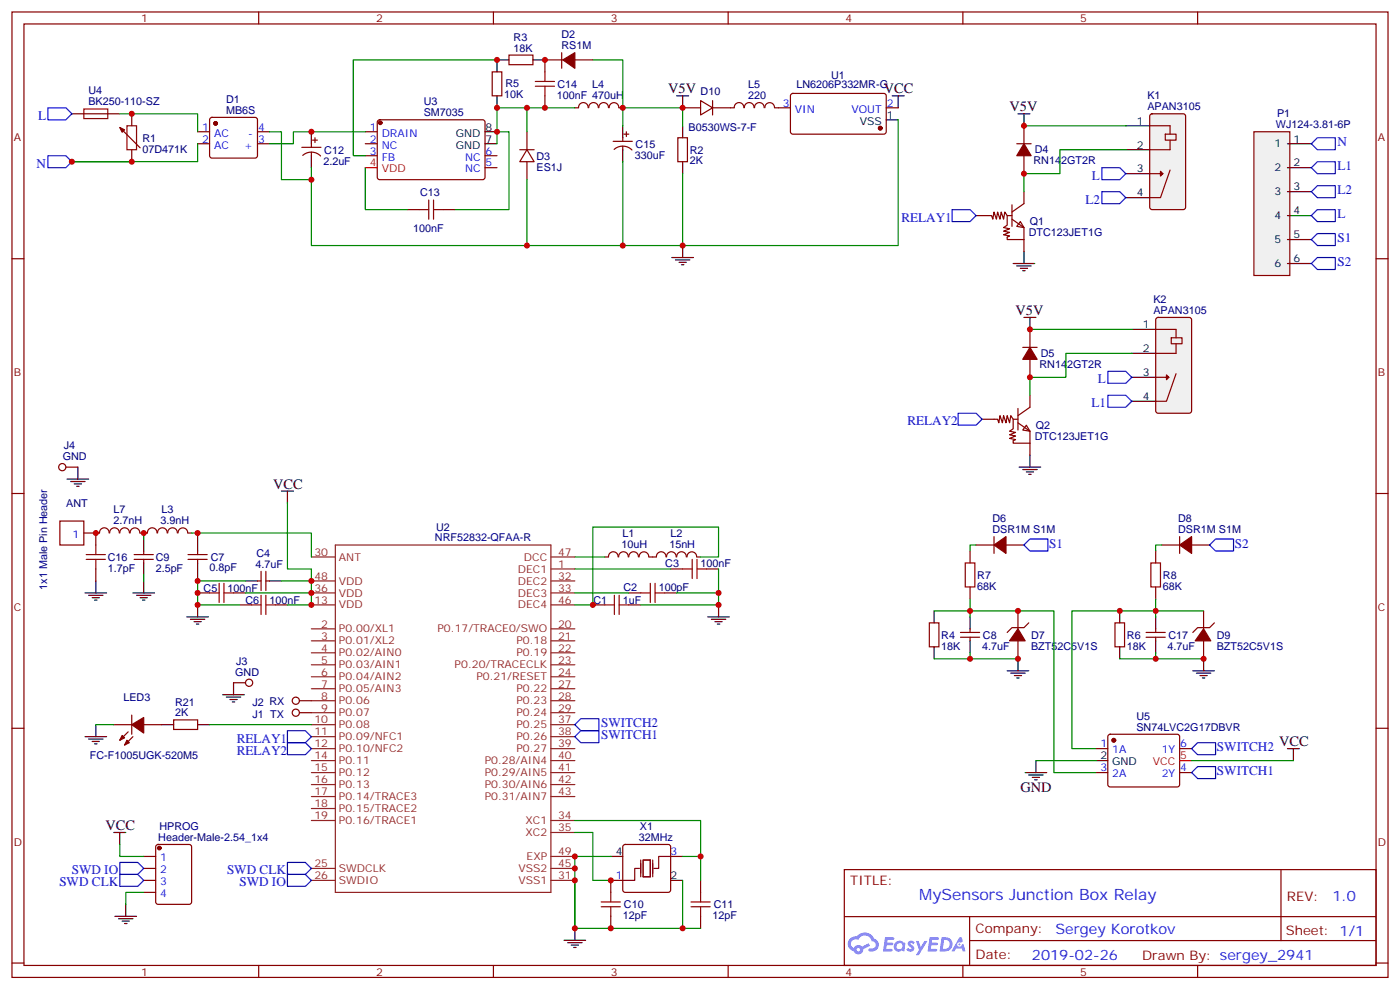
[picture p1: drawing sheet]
<svg xmlns="http://www.w3.org/2000/svg" width="412mm" height="292mm" viewBox="0 0 412 292" stroke-linecap="round" stroke-linejoin="round" font-family="sans-serif">
<g fill="none" stroke="#870000" stroke-width=".35">
<path d="M3.5 3.5h405.4v284.4h-405.4zM7.1 7.1h398.2v277.2h-398.2zM76.2 3.5v3.6M145.3 3.5v3.6M214.5 3.5v3.6M283.6 3.5v3.6M352.8 3.5v3.6M3.5 76.2h3.6M405.3 76.2h3.6M3.5 145.3h3.6M405.3 145.3h3.6M3.5 214.5h3.6"/>
<path d="M405.3 214.5h3.6M248.7 256.1h156.6v28.2h-156.6zM377.3 256.1v20.9M248.7 270h156.5M285.6 277h119.6M285.6 270v14.1M3.5 283.6h3.6M76.2 284.3v3.6M145.3 284.3v3.6M214.5 284.3v3.6M283.6 284.3v3.6M352.8 284.3v3.6"/>
<path d="M405.3 283.6h3.6"/>
</g>
<g fill="#5487ff">
<path d="M267.7 277.3a1.22 1.22 0 0 1 1.7 .3l-.4 .5a.47 .47 0 0 0-.3-.4 .47 .47 0 0 0-.5 .2l.1 .3a1.14 1.14 0 0 1 .8 1.7 1.14 1.14 0 0 1-1.9 0l-.2-.2 .5-.5 .7 .4a.29 .29 0 0 0 .3-.3 .29 .29 0 0 0-.2-.3 1.04 1.04 0 0 1-.6-1.7z"/>
<path d="M260.7 276h2.4l.3 .2-.2 .5-1.8 .1-.1 .8h1.5l.3 .4-.3 .4h-1.6l-.2 1.1h1.7l.2 .3-.2 .3-2.6 .1z"/>
<path d="M273.8 276h2.4l.3 .2-.1 .5-1.8 .1-.2 .8h1.6l.3 .4-.4 .4h-1.6l-.1 1.1h1.7l.2 .3-.2 .3-2.6 .1z"/>
<path d="M282.6 276.1h.7l.3 1.2-.6 .3a.69 .69 0 0 0-1 .3 .69 .69 0 0 0 .4 1 .69 .69 0 0 0 .9-.7l.5-.2 .6 2.2h-.8l-.2-.9h-1.8l-.5 .9h-.8z"/>
<path d="M269.8 277.1h.8l.6 1.8 1.1-1.8h.9l-2.6 4.2h-.8l.9-1.5z"/>
<path d="M277.4 276.1l-.6 4.1h1.3a2.11 2.11 0 0 0 2.5-2.1 2.11 2.11 0 0 0-2.5-2zM278.1 276.8a1.39 1.39 0 0 1 1.7 1.4 1.39 1.39 0 0 1-1.8 1.3h-.3z"/>
<path d="M263.7 277.7a1.54 1.54 0 0 0-.1 2.1 1.54 1.54 0 0 0 2.2 .2l.6 .2 .3-2.3-.2-.2-.4-.1a1.49 1.49 0 0 0-2.4 .1zM264 278.7a.94 .94 0 0 1 1.8 0 .94 .94 0 0 1-1.8 0z"/>
<path d="M250.4 276.4a2.18 2.18 0 0 0 1.1 3.7 1.44 1.44 0 0 0 1.6 1 1.44 1.44 0 0 0 1.2-1.5l2-1-.5-.8-1.9 1a1.47 1.47 0 0 0-2.4 .4 1.39 1.39 0 0 1-.7-1.9 1.39 1.39 0 0 1 2-.5 2.12 2.12 0 0 1 2.2-1.3 2.12 2.12 0 0 1 1.9 1.7 1.14 1.14 0 0 1 1.1 1.4 1.14 1.14 0 0 1-1.7 .8 .43 .43 0 0 0-.5 .3 .43 .43 0 0 0 .4 .5 1.98 1.98 0 0 0 2.5-1.2 1.98 1.98 0 0 0-1.2-2.5 3.1 3.1 0 0 0-5.3-.7l-.9 .1zM252.3 279.7a.55 .55 0 0 1 1.1 0 .55 .55 0 0 1-1.1 0z"/>
<circle cx="282.6" cy="278.1" r=".26"/>
</g>
<path d="M338.9 33.7l.5-.2h9.1l.7 .4v27.1l-.4 .7h-9.4l-.7-.4v-27.1z" fill="#f0f0f0" stroke="#870000" stroke-width=".35"/>
<g fill="none" stroke="#870000" stroke-width=".35">
<path d="M338.7 37h6v2.5M343.3 39.5h3.1v1.8h-3.1zM338.7 51.2h3.8l-.7-.8v1.5l.7-.7M344.7 50.1l-2.9 8.1h-3.1M344.7 41.3v2.8h-6M42.3 157h1.1M43.4 157a1.41 1.41 0 0 1 1.4-1.6 1.41 1.41 0 0 1 1.4 1.6M46.4 157a1.41 1.41 0 0 1 1.4-1.6 1.41 1.41 0 0 1 1.4 1.6M49.4 157a1.41 1.41 0 0 1 1.4-1.6 1.41 1.41 0 0 1 1.4 1.6M52.5 157a1.41 1.41 0 0 1 1.4-1.5 1.41 1.41 0 0 1 1.4 1.5M55.4 157h1M55.4 163.3h5.6"/>
<path d="M55.4 164.7h5.6M58.2 162.3v1M58.2 164.7v1.1M58.2 174.6h3.5M68.8 174.6h3.5M70.6 178.2h3.5M81.1 178.2h3.6M174.6 178.2h3.6M178.2 164h1M179.3 164a1.41 1.41 0 0 1 1.4-1.5 1.41 1.41 0 0 1 1.4 1.5M182.2 164a1.41 1.41 0 0 1 1.4-1.5 1.41 1.41 0 0 1 1.5 1.5M185.2 174.6h3.5"/>
<path d="M185.2 178.2h3.5M185.2 164a1.41 1.41 0 0 1 1.4-1.5 1.41 1.41 0 0 1 1.4 1.5M188.3 164a1.41 1.41 0 0 1 1.4-1.5 1.41 1.41 0 0 1 1.4 1.5M191.2 164h2.1M193.4 164a1.41 1.41 0 0 1 1.4-1.5 1.41 1.41 0 0 1 1.4 1.5M195.8 174.6h3.5M196.4 164a1.41 1.41 0 0 1 1.4-1.5 1.41 1.41 0 0 1 1.4 1.5M197.6 167.6h3.5M199.3 164a1.41 1.41 0 0 1 1.4-1.5 1.41 1.41 0 0 1 1.5 1.5M202.4 164a1.41 1.41 0 0 1 1.4-1.5 1.41 1.41 0 0 1 1.4 1.5M205.3 164h1.1M208.1 167.6h3.6"/>
<path d="M42.3 259.3h3.6M42.3 252.2h3.6M42.3 255.8h3.6M46.1 248.9l.5-.2h9.1l.7 .4v16.5l-.4 .7h-9.4l-.7-.4v-16.5zM183.4 259.3h-3.5v3.5M183.7 248.9l.4-.2h12.7l.5 .2 .3 .5v12.7l-.3 .5-.5 .2h-12.7l-.4-.2-.3-.5v-12.7zM197.6 252.2h3.5M206.4 259.3v3.5M42.3 262.8h3.6M179.9 269.9v3.5M206.4 269.9v3.5"/>
</g>
<path d="M331.6 37h7.1M331.6 44.1h7.1M331.6 51.2h7.1M331.6 58.2h7.1M58.2 157v5.3M58.2 165.8v5.3M179.9 252.2h3.5M197.6 259.3h3.5" fill="none" stroke="#000" stroke-width=".35"/>
<g fill="none" stroke="#8c2424" stroke-width=".35">
<path d="M91.7 178.2h7.1M91.7 164h7.1M91.7 171.1h7.1M91.7 174.6h7.1M98.8 160.5h63.5v102.3h-63.5zM162.3 178.2h7M162.3 164h7M162.3 167.6h7M162.3 171.1h7M162.3 174.6h7M91.7 185.2h7.1M91.7 188.7h7.1"/>
<path d="M91.7 192.3h7.1M91.7 195.8h7.1M91.7 199.3h7.1M162.3 185.2h7M162.3 188.7h7M162.3 192.3h7M162.3 195.8h7M162.3 199.3h7M91.7 202.8h7.1M91.7 206.4h7.1M91.7 209.9h7.1M91.7 213.4h7.1"/>
<path d="M91.7 217h7.1M162.3 202.8h7M162.3 206.4h7M162.3 209.9h7M162.3 213.4h7M162.3 217h7M91.7 220.5h7.1M91.7 224h7.1M91.7 227.5h7.1M91.7 231.1h7.1M91.7 234.6h7.1M91.7 238.1h7.1"/>
<path d="M162.3 220.5h7M162.3 224h7M162.3 227.5h7M162.3 231.1h7M162.3 234.6h7M91.7 259.3h7.1M91.7 241.7h7.1M91.7 255.8h7.1M162.3 259.3h7M162.3 241.7h7M162.3 255.8h7M162.3 245.2h7"/>
<path d="M162.3 252.2h7"/>
</g>
<path d="M188.4 255.8h-1.4v3.5h-3.6M188.7 253.3v4.9M189.4 253.3h2.2v4.9h-2.2zM192.3 253.3v4.9M197.6 252.2h-3.6v3.6h-1.4" fill="none" stroke="#870012" stroke-width=".35"/>
<g fill="none" stroke="#a10000" stroke-width=".35">
<path d="M61.7 174.6h2.9M64.6 171.8v5.6M66 174.6h2.8M66 171.8v5.6M74.1 178.2h2.8M76.9 175.3v5.7M78.3 178.2h2.8M78.3 175.3v5.7M178.2 178.2h2.8M181 175.3v5.7M182.4 178.2h2.8M182.4 175.3v5.7"/>
<path d="M188.7 174.6h2.9M191.6 171.8v5.6M193 174.6h2.8M193 171.8v5.6M201.1 167.6h2.8M203.9 164.7v5.7M205.3 164.7v5.7M205.3 167.6h2.8M177.1 267.1h5.6M177.1 265.6h5.6M179.9 262.8v2.8M179.9 267.1v2.8"/>
<path d="M203.6 267.1h5.6M203.6 265.6h5.6M206.4 262.8v2.8M206.4 267.1v2.8"/>
</g>
<circle cx="46.9" cy="249.8" r=".53" fill="#870000" stroke="#870000" stroke-width=".35"/>
<path d="M369.4 38.8h10.5v42.3h-10.5z" fill="#f0f0f0" stroke="#870000" stroke-width=".35"/>
<g fill="none" stroke="#000" stroke-width=".35">
<path d="M146.4 17.6v3.6M91.7 38.8v3.5M142.9 38.8h3.5M146.4 28.2v3.6M183.4 37v3.6M201.1 37v3.6M91.7 45.9v3.5M142.9 42.3h3.5M183.4 44.1v3.5M201.1 47.6v3.6M379.2 42.3h7.1M379.2 49.4h7.1"/>
<path d="M379.2 56.4h7.1M379.2 63.5h7.1M379.2 70.6h7.1M379.2 77.6h7.1M47.6 213.4h3.6M58.2 213.4h3.5"/>
</g>
<g fill="none" stroke="#870000" stroke-width=".35">
<path d="M165.5 15.5v4.6M165.8 17.6h-5.3v3.6M169.3 17.6h5.3M21.2 33.5h14.1M36 38.2l5.3 5.3M38.8 33.5v3.5M58.2 38.8h3.5M62 34.8l.4-.2h12.7l.5 .2 .2 .5v10.6l-.2 .5-.5 .2h-12.7l-.5-.3-.2-.4v-10.6zM75.8 38.8h3.6M107.6 38.8h3.5M111.4 35.5l.4-.2h30.6l.5 .7-.1 16.5-.6 .4h-30.6l-.5-.7v-16.2zM145 21.2h2.8v7h-2.8z"/>
<path d="M155.2 38.8v5.3M160.5 28.2v3.6M173.2 31.7a1.41 1.41 0 0 0-1.4-1.5 1.41 1.41 0 0 0-1.4 1.5l-1.1 .1M173.4 31.7a1.41 1.41 0 0 1 1.4-1.5 1.41 1.41 0 0 1 1.4 1.5M176.4 31.7a1.41 1.41 0 0 1 1.4-1.5 1.41 1.41 0 0 1 1.4 1.5M179.5 31.7a1.41 1.41 0 0 1 1.4-1.5 1.41 1.41 0 0 1 1.4 1.5M182.4 31.8h1M183.8 39.5h1.4M184.5 38.8v1.4M38.8 44.1v3.5M58.2 42.3h3.5M75.8 42.3h3.6"/>
<path d="M88.9 43.4h5.6M89.2 45.8a3.8 3.8 0 0 1 5.2 .1M91.7 42.3v1.1M91.7 44.8v1.1M92.1 41.3h1.4M92.8 40.6v1.4M107.6 42.3h3.5M107.6 45.9h3.5M142.9 45.9h3.5M142.9 49.4h3.5M153.1 44.1h4.2M155.2 44.1l2.1 3.5h-4.2z"/>
<path d="M155.2 47.6v5.3M180.6 41.6h5.7M180.9 44a3.8 3.8 0 0 1 5.2 .2M183.4 40.6v1M183.4 43v1.1M199.7 40.6h2.8v7h-2.8zM119.9 61.7h3.6M130.5 61.7h3.6M33.5 213.4h5.3M37.7 215.5l-2.4 2.5M38.8 210.6v5.7M39.2 217l-2.5 2.4"/>
<path d="M42.3 213.4h5.3M51.2 212h7v2.8h-7z"/>
</g>
<g fill="#870000" stroke="#870000" stroke-width=".35">
<path d="M165.8 17.6l3.5-2.1v4.6z"/>
<path d="M35.3 37.5l1.4 .7-.7 .7z"/>
<path d="M36 216.6l.7 .7-1.4 .7z"/>
<path d="M37.4 218l.7 .7-1.4 .7z"/>
<path d="M38.8 213.4l3.5-2.1v4.6z"/>
<circle cx="112" cy="36.2" r=".53"/>
<circle cx="63.5" cy="36.3" r=".53"/>
</g>
<path d="M107.6 49.4h3.5" fill="none" stroke="#f00" stroke-width=".35"/>
<path d="M24.7 32.1h7v2.8h-7zM37.4 37h2.8v7.1h-2.8zM157.7 24h5.6M157.7 25.4h5.6M160.5 21.2v2.8M160.5 25.4v2.8M126.3 58.9v5.7M127.7 58.9v5.7M123.5 61.7h2.8M127.7 61.7h2.8" fill="none" stroke="#a10000" stroke-width=".35"/>
<path d="M340.7 93.7l.4-.2h9.2l.7 .4v27.1l-.4 .7h-9.5l-.6-.5-.1-27z" fill="#f0f0f0" stroke="#870000" stroke-width=".35"/>
<g fill="none" stroke="#870000" stroke-width=".35">
<path d="M149.9 16.2h7.1v2.9h-7.1zM201.1 31.8h5.3M206.4 29.6l3.5 2.2-3.5 2.1zM209.9 29.6v4.3M219.1 31.7a1.41 1.41 0 0 0-1.4-1.5 1.41 1.41 0 0 0-1.4 1.5l-6.4 .1M219.3 31.7a1.41 1.41 0 0 1 1.4-1.5 1.41 1.41 0 0 1 1.4 1.5M222.3 31.7a1.41 1.41 0 0 1 1.4-1.5 1.41 1.41 0 0 1 1.4 1.5M225.3 31.7a1.41 1.41 0 0 1 1.4-1.5 1.41 1.41 0 0 1 1.4 1.5M228.2 31.8h4.6M233.1 27.7l.4-.2 27.1 .1 .5 .6-.1 10.9-.7 .4-27-.1-.5-.6v-10.6zM261.1 31.8h3.5M301.6 37v5.3"/>
<path d="M299.5 42.3h4.2M301.6 45.9v5.3M301.6 56.4v3.6l-3.5 2.4M287.5 63.5h4.6l.4 1.1 .3-2.2 .7 2.2 .4-2.2 .7 2.2 .3-2.2 .7 2.2 .4-2.2 .7 1.1h1.4M296.7 63.5v2.8l-1.1 .7 1.8 .4-1.8 .7 1.8 .3-1.8 .7 1.8 .4-.7 .4v.7h4.9M298.1 64.6l3.5 2.4v7.1M298.1 60.3v6.4M300.6 65.3l1 1.7-2.1-.3zM303.4 97v5.3M340.4 97h6v2.5M345 99.5h3.2v1.7h-3.2zM301.3 102.3h4.2"/>
<path d="M303.4 105.8v5.3M303.4 116.4v3.5l-3.5 2.5M340.4 111.1h3.9l-.7-.7v1.4l.7-.7M346.4 110.1l-2.8 8.1h-3.2M346.4 101.2v2.9h-6M289.3 123.5h4.6l.3 1 .4-2.1 .7 2.1 .3-2.1 .7 2.1 .4-2.1 .7 2.1 .3-2.1 .7 1.1h1.5M298.4 123.5v2.8l-1 .7 1.8 .4-1.8 .7 1.8 .3-1.8 .7 1.8 .4-.8 .3v.7h5M299.9 124.5l3.5 2.5v7.1M299.9 120.3v6.3M302.3 125.2l1.1 1.8-2.1-.4zM17.6 153.5h7.1v7h-7.1zM24.7 157h4.6"/>
<path d="M28.2 157v3.5M29.3 157a1.41 1.41 0 0 1 1.4-1.6 1.41 1.41 0 0 1 1.4 1.6M32.3 157a1.41 1.41 0 0 1 1.4-1.6 1.41 1.41 0 0 1 1.4 1.6M35.3 157a1.41 1.41 0 0 1 1.4-1.6 1.41 1.41 0 0 1 1.4 1.6M38.3 157a1.41 1.41 0 0 1 1.5-1.5 1.41 1.41 0 0 1 1.4 1.5M41.3 157h1M292.8 158v5M347.5 158v5M28.2 167.6v3.5M39.5 164.7h5.7M39.5 163.3h5.7M42.3 162.3v1"/>
<path d="M42.3 164.7v1.1M75.8 171.1h1.1M76.9 168.3v5.6M78.3 168.3v5.6M78.3 171.1h1.1M285.8 162.3v3.5M285.8 172.9v3.5M287.5 160.5h5.3M296.3 160.5h5.3M299.9 179.9v5.3M340.4 162.3v3.5M340.4 172.9v3.5"/>
<path d="M342.2 160.5h5.3M351 160.5h5.3M354.5 179.9v5.3M273.8 183.4h2.8v7.1h-2.8zM282.9 186.3h5.7M282.9 187.7h5.7M285.8 185.2v1.1M285.8 187.7v1M299.9 188.7v5.3M303 183.4l-1.4 1.5h-3.5l-1.4 1.4M328.4 183.4h2.9v7.1h-2.9zM337.6 186.3h5.7"/>
<path d="M337.6 187.7h5.7M340.4 185.2v1.1M340.4 187.7v1M354.5 188.7v5.3M357.7 183.4l-1.4 1.5h-3.5l-1.4 1.4M326.6 216.5l.4-.2h19.8l.5 .2 .2 .5-.1 14.3-.6 .5-20-.1-.5-.6v-14.1zM322.8 220.5h3.5M322.8 227.5h3.5M347.5 220.5h3.5M347.5 227.5h3.5"/>
</g>
<g fill="none" stroke="#000" stroke-width=".35">
<path d="M146.4 17.6h3.5M157 17.6h3.5M199.3 28.2h3.5M201.1 28.2v3.6M261.1 35.3h3.5M262.8 28.2h3.5M264.6 28.2v3.6M299.9 33.5h3.5M301.6 33.5v3.5M197.9 75.8h6.4M199 76.6h4.2M200 77.3h2.1"/>
<path d="M200.7 78h.7M201.1 72.3v3.5M298.4 77.6h6.4M299.5 78.3h4.2M300.6 79h2.1M301.3 79.7h.7M301.6 74.1v3.5M301.6 93.5h3.6M303.4 93.5v3.5M333.4 97h7M333.4 104.1h7M333.4 111.1h7"/>
<path d="M333.4 118.2h7M22.9 137.6v3.5M300.2 137.6h6.4M301.3 138.3h4.2M302.3 139h2.1M303 139.7h.7M303.4 134.1v3.5M19.8 141.1h6.3M20.8 141.8h4.2M21.9 142.5h2.1M22.6 143.2h.7M42.3 158.8v3.5"/>
<path d="M82.9 144.6h3.5M84.7 144.6v3.6M25 174.6h6.4M26.1 175.3h4.2M27.2 176h2.1M27.9 176.7h.7M28.2 171.1v3.5M39.2 174.6h6.3M40.2 175.3h4.2M41.3 176h2.1M42 176.7h.7M42.3 165.8v3.5"/>
<path d="M42.3 171.1v3.5M58.2 178.2v3.5M72.3 171.1h3.5M79.4 171.1h3.5M211.7 178.2v3.5M275.2 179.9v3.5M329.8 179.9v3.5M55 181.7h6.4M56.1 182.4h4.2M57.1 183.1h2.2M57.9 183.8h.7M208.5 181.7h6.3"/>
<path d="M209.5 182.4h4.3M210.6 183.1h2.1M211.3 183.8h.7M275.2 190.5v3.5M285.8 181.7v3.5M285.8 188.7v3.6M296.7 197.6h6.3M297.7 198.3h4.3M298.8 199h2.1M299.5 199.7h.7M299.9 194v3.6M329.8 190.5v3.5"/>
<path d="M340.4 181.7v3.5M340.4 188.7v3.6M351.4 197.6h6.3M352.4 198.3h4.3M353.5 199h2.1M354.2 199.7h.7M354.5 194v3.6M25 217h6.4M26.1 217.7h4.2M27.2 218.4h2.1M27.9 219.1h.7M28.2 213.4v3.6"/>
<path d="M65.6 204.6h6.4M66.7 205.3h4.2M67.7 206h2.1M68.4 206.7h.7M68.8 201.1v3.5M302 227.5h6.3M303 228.2h4.3M304.1 229h2.1M304.8 229.7h.7M305.2 224v3.5M322.8 224h3.5M379.2 220.5h3.6"/>
<path d="M381 220.5v3.5M33.5 245.2h3.5M35.3 245.2v3.5M33.9 269.9h6.3M34.9 270.6h4.3M36 271.3h2.1M36.7 272h.7M37 266.3v3.6M166.2 276.9h6.3M167.2 277.6h4.2M168.3 278.3h2.1M169 279h.7"/>
<path d="M169.3 273.4v3.5"/>
</g>
<path d="M18.3 136.5a1.06 1.06 0 0 0-.9 1.6 1.06 1.06 0 0 0 1.8 .1 1.06 1.06 0 0 0-.7-1.7M19.4 137.6h3.5M68.8 201.1h3.5M73.2 202.1a1.06 1.06 0 0 1-.7-1.7 1.06 1.06 0 0 1 1.8 .2 1.06 1.06 0 0 1-.9 1.5M87.1 208.8a1.06 1.06 0 0 0-.9 1.6 1.06 1.06 0 0 0 1.8 .1 1.06 1.06 0 0 0-.7-1.6M87.1 205.3a1.06 1.06 0 0 0-.9 1.5 1.06 1.06 0 0 0 1.8 .2 1.06 1.06 0 0 0-.7-1.7M88.2 209.9h3.5M88.2 206.4h3.5" fill="none" stroke="#850000" stroke-width=".35"/>
<path d="M25.4 163.3h5.6M25.4 164.7h5.6M28.2 160.5v2.8M28.2 164.7v2.9M284.3 165.8h2.9v7.1h-2.9zM339 165.8h2.8v7.1h-2.8z" fill="none" stroke="#a10000" stroke-width=".35"/>
<g fill="#870000" stroke="#870000" stroke-width=".35">
<path d="M301.6 42.3l2.1 3.6h-4.2z"/>
<path d="M303.4 102.3l2.1 3.5h-4.2z"/>
<path d="M292.8 160.5l3.5-2.5v5z"/>
<path d="M347.5 160.5l3.5-2.5v5z"/>
<path d="M299.9 185.2l2.1 3.5h-4.6z"/>
<path d="M354.5 185.2l2.2 3.5h-4.6z"/>
<circle cx="259.3" cy="37.7" r=".53"/>
<circle cx="328.1" cy="218" r=".53"/>
</g>
<path d="M347.5 224h3.5" fill="none" stroke="#f00" stroke-width=".35"/>
<g fill="none" stroke="#00f" stroke-width=".35">
<path d="M14.1 31.8h5.3l1.8 1.7-1.8 1.8h-5.3zM14.1 45.9h5.3l1.8 1.7-1.8 1.8h-5.3zM324.6 56.4h5.2l1.8 1.8-1.8 1.8h-5.2zM324.6 49.4h5.2l1.8 1.8-1.8 1.7h-5.2zM386.3 42.3l1.8-1.7h5.2v3.5h-5.2zM386.3 49.4l1.8-1.8h5.2v3.6h-5.2zM386.3 56.4l1.8-1.7h5.2v3.5h-5.2zM280.5 61.7h5.3l1.7 1.8-1.7 1.8h-5.3zM386.3 63.5l1.8-1.8h5.2v3.6h-5.2zM386.3 70.6l1.8-1.8h5.2v3.5h-5.2zM386.3 77.6l1.8-1.8h5.2v3.6h-5.2zM326.3 116.4h5.3l1.8 1.8-1.8 1.7h-5.3z"/>
<path d="M326.3 109.4h5.3l1.8 1.7-1.8 1.8h-5.3zM282.2 121.7h5.3l1.8 1.8-1.8 1.7h-5.3zM303.4 158.8h5.3v3.5h-5.3l-1.8-1.8zM358.1 158.8h5.3v3.5h-5.3l-1.8-1.8zM84.7 218.7h5.3l1.7 1.8-1.7 1.7h-5.3zM84.7 215.2h5.3l1.7 1.8-1.7 1.7h-5.3zM169.3 217l1.8-1.8h5.3v3.5h-5.3zM169.3 213.4l1.8-1.7h5.3v3.5h-5.3zM351 220.5l1.8-1.8h5.3v3.5h-5.3zM351 227.5l1.8-1.7h5.3v3.5h-5.3zM35.3 257.5h5.3l1.7 1.8-1.7 1.8h-5.3zM35.3 254h5.3l1.7 1.8-1.7 1.7h-5.3z"/>
<path d="M84.7 254h5.3l1.7 1.8-1.7 1.7h-5.3zM84.7 257.5h5.3l1.7 1.8-1.7 1.8h-5.3z"/>
</g>
<g fill="none" stroke="#008700" stroke-width=".35">
<path d="M146.4 17.6h-42.3v28.3h3.5M174.6 17.6h8.8v14.2M35.3 33.5h22.9v5.3M79.4 38.8h3.5v14.1h8.8v19.4h91.7v-24.7M107.6 38.8h-21.2v3.5h-7M146.4 38.8h3.5v22.9h-15.8M155.2 31.8v7M169.3 31.8h-22.9v10.5M183.4 37v-5.2h17.7v5.2M264.6 35.3v37h-63.5M301.6 37h30M58.2 42.3v5.3h-37h17.6"/>
<path d="M91.7 49.4v3.5M107.6 49.4v12.3h12.3M155.2 52.9v19.4M201.1 51.2v21.1h-17.7M331.6 44.1h-19.4v7.1h-10.6v5.2M303.4 97h30M333.4 104.1h-19.4v7h-10.6v5.3M42.3 157v1.8M56.4 157h35.3v7M84.7 148.2v19.4h7v10.6h-7M42.3 169.3v1.8M72.3 171.1h-14.1v7.1h12.4"/>
<path d="M72.3 174.6h19.4M82.9 171.1h8.8M169.3 167.6h28.3M169.3 174.6h15.9M169.3 164h8.9M199.3 174.6h12.4M206.4 164h5.3v-8.8h-37.1v23h-5.3M211.7 167.6v10.6h-23M275.2 179.9h35.2v47.6h12.4M285.8 176.4v5.3M287.5 160.5h-1.7v1.8M340.4 176.4v5.3"/>
<path d="M342.2 160.5h-1.8v1.8M354.5 179.9h-38.8v40.6h7.1M275.2 194h10.6M285.8 192.3v1.7h14.1M329.8 194h10.6M340.4 192.3v1.7h14.1M28.2 213.4h5.3M61.7 213.4h30M305.2 224h17.6M351 224h30M35.3 248.7v3.5h7M169.3 245.2h5.3v14.1h5.3"/>
<path d="M169.3 241.7h37.1v10.5h-5.3M169.3 259.3v14.1M179.9 252.2h-10.6v21.2M201.1 259.3v14.1h5.3M206.4 252.2v7.1M42.3 262.8h-5.3v3.5M169.3 273.4h31.8"/>
</g>
<g fill="#c00">
<circle cx="160.5" cy="17.6" r=".88"/>
<circle cx="146.4" cy="17.6" r=".88"/>
<circle cx="299.9" cy="194" r=".88"/>
<circle cx="299.9" cy="179.9" r=".88"/>
<circle cx="340.4" cy="179.9" r=".88"/>
<circle cx="285.8" cy="179.9" r=".88"/>
<circle cx="301.6" cy="51.2" r=".88"/>
<circle cx="301.6" cy="37" r=".88"/>
<circle cx="155.2" cy="72.3" r=".88"/>
<circle cx="91.7" cy="52.9" r=".88"/>
<circle cx="21.2" cy="47.6" r=".88"/>
<circle cx="201.1" cy="72.3" r=".88"/>
<circle cx="183.4" cy="31.7" r=".88"/>
<circle cx="155.2" cy="31.7" r=".88"/>
<circle cx="160.5" cy="31.7" r=".88"/>
<circle cx="146.4" cy="31.7" r=".88"/>
<circle cx="169.3" cy="273.4" r=".88"/>
<circle cx="211.7" cy="174.6" r=".88"/>
<circle cx="169.3" cy="255.8" r=".88"/>
<circle cx="169.3" cy="259.3" r=".88"/>
<circle cx="174.6" cy="178.2" r=".88"/>
<circle cx="211.7" cy="178.2" r=".88"/>
<circle cx="58.2" cy="178.2" r=".88"/>
<circle cx="58.2" cy="174.6" r=".88"/>
<circle cx="91.7" cy="174.6" r=".88"/>
<circle cx="91.7" cy="171.1" r=".88"/>
<circle cx="91.7" cy="178.2" r=".88"/>
<circle cx="58.2" cy="171.1" r=".88"/>
<circle cx="58.2" cy="157" r=".88"/>
<circle cx="169.3" cy="252.2" r=".88"/>
<circle cx="179.9" cy="259.3" r=".88"/>
<circle cx="206.4" cy="252.2" r=".88"/>
<circle cx="201.1" cy="273.4" r=".88"/>
<circle cx="179.9" cy="273.4" r=".88"/>
<circle cx="146.4" cy="38.8" r=".88"/>
<circle cx="183.4" cy="72.3" r=".88"/>
<circle cx="201.1" cy="31.7" r=".88"/>
<circle cx="38.8" cy="33.5" r=".88"/>
<circle cx="38.8" cy="47.6" r=".88"/>
<circle cx="91.7" cy="38.8" r=".88"/>
<circle cx="42.3" cy="157" r=".88"/>
<circle cx="28.2" cy="157" r=".88"/>
<circle cx="303.4" cy="97" r=".88"/>
<circle cx="303.4" cy="111.1" r=".88"/>
<circle cx="354.5" cy="194" r=".88"/>
<circle cx="329.8" cy="179.9" r=".88"/>
<circle cx="285.8" cy="194" r=".88"/>
<circle cx="340.4" cy="194" r=".88"/>
</g>
<text font-size="4.6" fill="#00f" x="270.8" y="265.1">MySensors Junction Box Relay</text>
<g font-size="4.2">
<text x="196.8" y="27.5">V5V</text>
<text x="260.3" y="27.5">VCC</text>
<text x="297.4" y="32.8">V5V</text>
<text x="299.2" y="92.8">V5V</text>
<text x="80.4" y="143.9">VCC</text>
<text x="376.8" y="219.8">VCC</text>
<text x="300.6" y="233.2">GND</text>
<text x="31" y="244.5">VCC</text>
</g>
<g font-size="4.2" fill="#00f">
<text x="392.5" y="265.4">1.0</text>
<text x="310.9" y="274.9">Sergey Korotkov</text>
<text x="304" y="282.7">2019-02-26</text>
</g>
<g font-size="3.9" fill="#00f">
<text x="11.2" y="35.3">L</text>
<text x="394" y="43.1">N</text>
<text x="10.8" y="49.4">N</text>
<text x="321.7" y="52.9">L</text>
<text x="394" y="50.2">L1</text>
<text x="319.7" y="60">L2</text>
<text x="394" y="57.2">L2</text>
<text x="265.5" y="65.3">RELAY1</text>
<text x="394" y="64.3">L</text>
<text x="394" y="71.3">S1</text>
<text x="394" y="78.4">S2</text>
<text x="323.4" y="112.9">L</text>
<text x="321.5" y="119.9">L1</text>
<text x="267.3" y="125.2">RELAY2</text>
<text x="309.1" y="161.3">S1</text>
<text x="363.8" y="161.3">S2</text>
<text x="177" y="214.1">SWITCH2</text>
<text x="69.7" y="218.7">RELAY1</text>
<text x="177" y="217.7">SWITCH1</text>
<text x="358.5" y="221.3">SWITCH2</text>
<text x="69.7" y="222.2">RELAY2</text>
<text x="358.5" y="228.3">SWITCH1</text>
<text x="21.1" y="257.5">SWD IO</text>
<text x="66.9" y="257.5">SWD CLK</text>
<text x="17.5" y="261.1">SWD CLK</text>
<text x="70.5" y="261.1">SWD IO</text>
</g>
<g font-size="3.9" fill="#800">
<text x="250.5" y="260.7">TITLE:</text>
<text x="379.1" y="265.4">REV:</text>
<text x="287.4" y="274.9">Company:</text>
<text x="378.7" y="275.5">Sheet: 1/1</text>
<text x="287.4" y="282.6">Date:</text>
<text x="336.4" y="282.7">Drawn By: sergey_2941</text>
</g>
<g font-size="3.2" fill="#800">
<text x="41.6" y="6.5">1</text>
<text x="110.8" y="6.5">2</text>
<text x="179.9" y="6.5">3</text>
<text x="249.1" y="6.5">4</text>
<text x="318.2" y="6.5">5</text>
<text x="4.1" y="41.6">A</text>
<text x="405.9" y="41.6">A</text>
<text x="4.1" y="110.8">B</text>
<text x="405.9" y="110.8">B</text>
<text x="4.1" y="179.9">C</text>
<text x="405.9" y="179.9">C</text>
<text x="4.1" y="249.1">D</text>
<text x="405.9" y="249.1">D</text>
<text x="41.6" y="287.3">1</text>
<text x="110.8" y="287.3">2</text>
<text x="179.9" y="287.3">3</text>
<text x="249.1" y="287.3">4</text>
<text x="318.2" y="287.3">5</text>
</g>
<g font-size="3.2" fill="#000080">
<text x="151.3" y="12">R3</text>
<text x="165.4" y="11.2">D2</text>
<text x="151.3" y="15.2">18K</text>
<text x="165.4" y="14.5">RS1M</text>
<text x="244.8" y="23.3">U1</text>
<text x="26" y="27.8">U4</text>
<text x="148.5" y="28.9">10K</text>
<text x="148.9" y="25.8">R5</text>
<text x="164" y="29">100nF 470uH</text>
<text x="164.2" y="25.8">C14</text>
<text x="174.5" y="25.9">L4</text>
<text x="206.4" y="28">D10</text>
<text x="220.4" y="29.2">220</text>
<text x="220.4" y="25.9">L5</text>
<text x="234.6" y="25.9">LN6206P332MR-G</text>
<text x="338" y="29.2">K1</text>
<text x="26" y="31">BK250-110-SZ</text>
<text x="66.6" y="33.5">MB6S</text>
<text x="66.6" y="30.3">D1</text>
<text x="124.8" y="34.2">SM7035</text>
<text x="124.8" y="31">U3</text>
<text x="338" y="32.5">APAN3105</text>
<text x="376.2" y="34.6">P1</text>
<text x="42" y="41.7">R1</text>
<text x="202.8" y="38.6">B0530WS-7-F</text>
<text x="375.8" y="37.7">WJ124-3.81-6P</text>
<text x="42" y="44.9">07D471K</text>
<text x="95.5" y="45.2">C12</text>
<text x="158" y="47">D3</text>
<text x="187" y="46.7">330uF</text>
<text x="187.2" y="43.5">C15</text>
<text x="203.2" y="45.2">R2</text>
<text x="304.8" y="45.2">D4</text>
<text x="95.2" y="48.5">2.2uF</text>
<text x="158" y="50.2">ES1J</text>
<text x="203.2" y="48.4">2K</text>
<text x="304.4" y="48.3">RN142GT2R</text>
<text x="123.7" y="57.7">C13</text>
<text x="121.7" y="68.3">100nF</text>
<text x="303" y="69.5">DTC123JET1G</text>
<text x="303.4" y="66.3">Q1</text>
<text x="339.7" y="89.2">K2</text>
<text x="339.7" y="92.4">APAN3105</text>
<text x="306.6" y="105.1">D5</text>
<text x="306.2" y="108.3">RN142GT2R</text>
<text x="304.8" y="129.5">DTC123JET1G</text>
<text x="305.2" y="126.3">Q2</text>
<text x="18.5" y="135.5">GND</text>
<text x="18.8" y="132.2">J4</text>
<text x="19.5" y="149.4">ANT</text>
<text x="33.4" y="154.4">2.7nH</text>
<text x="33.4" y="151.2">L7</text>
<text x="47.2" y="154.4">3.9nH</text>
<text x="47.6" y="151.2">L3</text>
<text x="292.4" y="153.8">D6</text>
<text x="347.1" y="153.8">D8</text>
<text x="128.1" y="159.5">NRF52832-QFAA-R</text>
<text x="128.5" y="156.3">U2</text>
<text x="183.1" y="161.4">10uH</text>
<text x="183.4" y="158.3">L1</text>
<text x="197.2" y="161.4">15nH</text>
<text x="197.5" y="158.3">L2</text>
<text x="292.4" y="157">DSR1M S1M</text>
<text x="347.1" y="157">DSR1M S1M</text>
<text x="31.7" y="165.2">C16</text>
<text x="45.9" y="165.2">C9</text>
<text x="62.1" y="165.1">C7</text>
<text x="75.3" y="167.2">4.7uF</text>
<text x="75.5" y="164">C4</text>
<text x="196" y="167">C3</text>
<text x="206.4" y="167">100nF</text>
<text x="13.9" y="173.7" transform="rotate(-90 13.9 173.7)">1x1 Male Pin Header</text>
<text x="31.7" y="168.3">1.7pF</text>
<text x="45.9" y="168.3">2.5pF</text>
<text x="61.7" y="168.3">0.8pF</text>
<text x="287.9" y="173.7">68K</text>
<text x="287.9" y="170.5">R7</text>
<text x="342.5" y="173.7">68K</text>
<text x="342.6" y="170.5">R8</text>
<text x="60" y="174.5">C5</text>
<text x="67" y="174.5">100nF</text>
<text x="72.3" y="178">C6</text>
<text x="79.4" y="178">100nF</text>
<text x="174.8" y="178">C1</text>
<text x="183.4" y="178">1uF</text>
<text x="183.6" y="174.1">C2</text>
<text x="194" y="174.1">100pF</text>
<text x="277.3" y="191.3">18K</text>
<text x="277.3" y="188.1">R4</text>
<text x="289.3" y="191.3">4.7uF</text>
<text x="289.5" y="188.1">C8</text>
<text x="303.7" y="191.3">BZT52C5V1S</text>
<text x="303.7" y="188.1">D7</text>
<text x="332" y="191.3">18K</text>
<text x="332" y="188.1">R6</text>
<text x="344" y="191.3">4.7uF</text>
<text x="344.2" y="188.1">C17</text>
<text x="358.4" y="191.3">BZT52C5V1S</text>
<text x="358.4" y="188.1">D9</text>
<text x="69.6" y="195.7">J3</text>
<text x="69.3" y="199">GND</text>
<text x="36.4" y="206.3">LED3</text>
<text x="51.6" y="207.8">R21</text>
<text x="74.3" y="208">J2 RX</text>
<text x="51.6" y="211">2K</text>
<text x="74.3" y="211.5">J1 TX</text>
<text x="334.7" y="215.2">SN74LVC2G17DBVR</text>
<text x="334.7" y="212">U5</text>
<text x="26.5" y="223.5">FC-F1005UGK-520M5</text>
<text x="47" y="244.5">HPROG</text>
<text x="188.5" y="244.5">X1</text>
<text x="46.6" y="247.7">Header-Male-2.54_1x4</text>
<text x="188.2" y="247.7">32MHz</text>
<text x="183.8" y="267.4">C10</text>
<text x="210.3" y="267.4">C11</text>
<text x="183.4" y="270.7">12pF</text>
<text x="209.9" y="270.6">12pF</text>
</g>
<g font-size="3.2" fill="#00f">
<text x="230.6" y="31.4">3</text>
<text x="234.1" y="33.2">VIN</text>
<text x="250.8" y="33.2">VOUT</text>
<text x="261.2" y="31.4">2</text>
<text x="59.5" y="38.5">1</text>
<text x="59.5" y="42">2</text>
<text x="63" y="40.2">AC</text>
<text x="73.1" y="40.2">-</text>
<text x="76" y="42">3</text>
<text x="76" y="38.5">4</text>
<text x="108.9" y="38.5">1</text>
<text x="108.9" y="42">2</text>
<text x="112.4" y="40.2">DRAIN</text>
<text x="63" y="43.7">AC</text>
<text x="71.9" y="43.7">+</text>
<text x="108.9" y="45.5">3</text>
<text x="112.4" y="43.7">NC</text>
<text x="112.4" y="47.3">FB</text>
<text x="137" y="47.3">NC</text>
<text x="143.1" y="45.5">6</text>
<text x="137" y="50.8">NC</text>
<text x="143.1" y="49">5</text>
<text x="21.4" y="158.4">1</text>
<text x="324.1" y="220.1">1</text>
<text x="327.6" y="221.9">1A</text>
<text x="342.2" y="221.9">1Y</text>
<text x="347.7" y="220.1">6</text>
<text x="324.1" y="227.2">3</text>
<text x="347.7" y="227.2">4</text>
<text x="327.6" y="229">2A</text>
<text x="342.2" y="229">2Y</text>
<text x="197.6" y="251.9">3</text>
<text x="47.2" y="253.6">1</text>
<text x="47.2" y="257.2">2</text>
<text x="47.2" y="260.7">3</text>
<text x="181.4" y="258.9">1</text>
<text x="47.2" y="264.2">4</text>
</g>
<g font-size="3.2">
<text x="261.2" y="34.9">1</text>
<text x="134.3" y="40.2">GND</text>
<text x="143.1" y="42">7</text>
<text x="143.1" y="38.5">8</text>
<text x="253.2" y="36.7">VSS</text>
<text x="334.9" y="36.7">1</text>
<text x="381" y="42">1</text>
<text x="134.3" y="43.7">GND</text>
<text x="334.9" y="43.7">2</text>
<text x="375.5" y="43.4">1</text>
<text x="334.9" y="50.8">3</text>
<text x="375.5" y="50.4">2</text>
<text x="381" y="49">2</text>
<text x="334.9" y="57.9">4</text>
<text x="375.5" y="57.5">3</text>
<text x="381" y="56.1">3</text>
<text x="375.5" y="64.6">4</text>
<text x="381" y="63.1">4</text>
<text x="375.5" y="71.6">5</text>
<text x="381" y="70.2">5</text>
<text x="381" y="77.3">6</text>
<text x="375.5" y="78.7">6</text>
<text x="336.6" y="96.7">1</text>
<text x="336.6" y="103.7">2</text>
<text x="336.6" y="110.8">3</text>
<text x="336.6" y="117.8">4</text>
<text x="324.1" y="223.7">2</text>
<text x="327.6" y="225.4">GND</text>
<text x="181.4" y="251.9">4</text>
<text x="197.6" y="258.9">2</text>
</g>
<g font-size="3.2" fill="#f00">
<text x="108.9" y="49">4</text>
<text x="112.4" y="50.8">VDD</text>
<text x="339.6" y="225.4">VCC</text>
<text x="347.7" y="223.7">5</text>
</g>
<g font-size="3.2" fill="#8d2323">
<text x="92.6" y="163.7">30</text>
<text x="99.8" y="165.1">ANT</text>
<text x="154.3" y="165.1">DCC</text>
<text x="164.4" y="163.7">47</text>
<text x="164.4" y="167.2">1</text>
<text x="92.6" y="170.7">48</text>
<text x="99.8" y="172.2">VDD</text>
<text x="152.5" y="168.6">DEC1</text>
<text x="152.5" y="172.2">DEC2</text>
<text x="164.4" y="170.7">32</text>
<text x="92.6" y="177.8">13</text>
<text x="92.6" y="174.3">36</text>
<text x="99.8" y="179.2">VDD</text>
<text x="99.8" y="175.7">VDD</text>
<text x="152.5" y="175.7">DEC3</text>
<text x="152.5" y="179.2">DEC4</text>
<text x="164.4" y="174.3">33</text>
<text x="164.4" y="177.8">46</text>
<text x="94.6" y="184.9">2</text>
<text x="164.4" y="184.9">20</text>
<text x="94.6" y="188.4">3</text>
<text x="94.6" y="191.9">4</text>
<text x="99.8" y="186.3">P0.00/XL1</text>
<text x="99.8" y="189.8">P0.01/XL2</text>
<text x="128.8" y="186.3">P0.17/TRACE0/SWO</text>
<text x="152.1" y="189.8">P0.18</text>
<text x="164.4" y="188.4">21</text>
<text x="164.4" y="191.9">22</text>
<text x="94.6" y="195.4">5</text>
<text x="99.8" y="193.3">P0.02/AIN0</text>
<text x="99.8" y="196.8">P0.03/AIN1</text>
<text x="133.9" y="196.8">P0.20/TRACECLK</text>
<text x="152.1" y="193.3">P0.19</text>
<text x="164.4" y="195.4">23</text>
<text x="94.6" y="199">6</text>
<text x="94.6" y="202.5">7</text>
<text x="99.8" y="200.4">P0.04/AIN2</text>
<text x="99.8" y="203.9">P0.05/AIN3</text>
<text x="140.3" y="200.4">P0.21/RESET</text>
<text x="152.1" y="203.9">P0.22</text>
<text x="164.4" y="199">24</text>
<text x="164.4" y="202.5">27</text>
<text x="94.6" y="206">8</text>
<text x="94.6" y="209.6">9</text>
<text x="99.8" y="207.4">P0.06</text>
<text x="152.1" y="207.4">P0.23</text>
<text x="164.4" y="206">28</text>
<text x="164.4" y="209.6">29</text>
<text x="92.6" y="213.1">10</text>
<text x="99.8" y="211">P0.07</text>
<text x="99.8" y="214.5">P0.08</text>
<text x="152.1" y="211">P0.24</text>
<text x="152.1" y="214.5">P0.25</text>
<text x="164.4" y="213.1">37</text>
<text x="92.6" y="216.6">11</text>
<text x="92.6" y="220.1">12</text>
<text x="99.8" y="218">P0.09/NFC1</text>
<text x="99.8" y="221.5">P0.10/NFC2</text>
<text x="152.1" y="218">P0.26</text>
<text x="152.1" y="221.5">P0.27</text>
<text x="164.4" y="216.6">38</text>
<text x="164.4" y="220.1">39</text>
<text x="92.6" y="223.7">14</text>
<text x="92.6" y="227.2">15</text>
<text x="99.8" y="225.1">P0.11</text>
<text x="142.8" y="225.1">P0.28/AIN4</text>
<text x="164.4" y="223.7">40</text>
<text x="164.4" y="227.2">41</text>
<text x="92.6" y="230.7">16</text>
<text x="99.8" y="228.6">P0.12</text>
<text x="99.8" y="232.1">P0.13</text>
<text x="142.8" y="228.6">P0.29/AIN5</text>
<text x="142.8" y="232.1">P0.30/AIN6</text>
<text x="164.4" y="230.7">42</text>
<text x="92.6" y="234.2">17</text>
<text x="92.6" y="237.8">18</text>
<text x="99.8" y="235.7">P0.14/TRACE3</text>
<text x="99.8" y="239.2">P0.15/TRACE2</text>
<text x="142.8" y="235.7">P0.31/AIN7</text>
<text x="164.4" y="234.2">43</text>
<text x="92.6" y="241.3">19</text>
<text x="99.8" y="242.7">P0.16/TRACE1</text>
<text x="154.8" y="242.7">XC1</text>
<text x="164.4" y="241.3">34</text>
<text x="164.4" y="244.8">35</text>
<text x="154.8" y="246.2">XC2</text>
<text x="164.4" y="251.9">49</text>
<text x="92.6" y="255.4">25</text>
<text x="99.8" y="256.8">SWDCLK</text>
<text x="152.7" y="256.8">VSS2</text>
<text x="155.1" y="253.3">EXP</text>
<text x="164.4" y="255.4">45</text>
<text x="92.6" y="258.9">26</text>
<text x="99.8" y="260.4">SWDIO</text>
<text x="152.7" y="260.4">VSS1</text>
<text x="164.4" y="258.9">31</text>
</g>
</svg>
